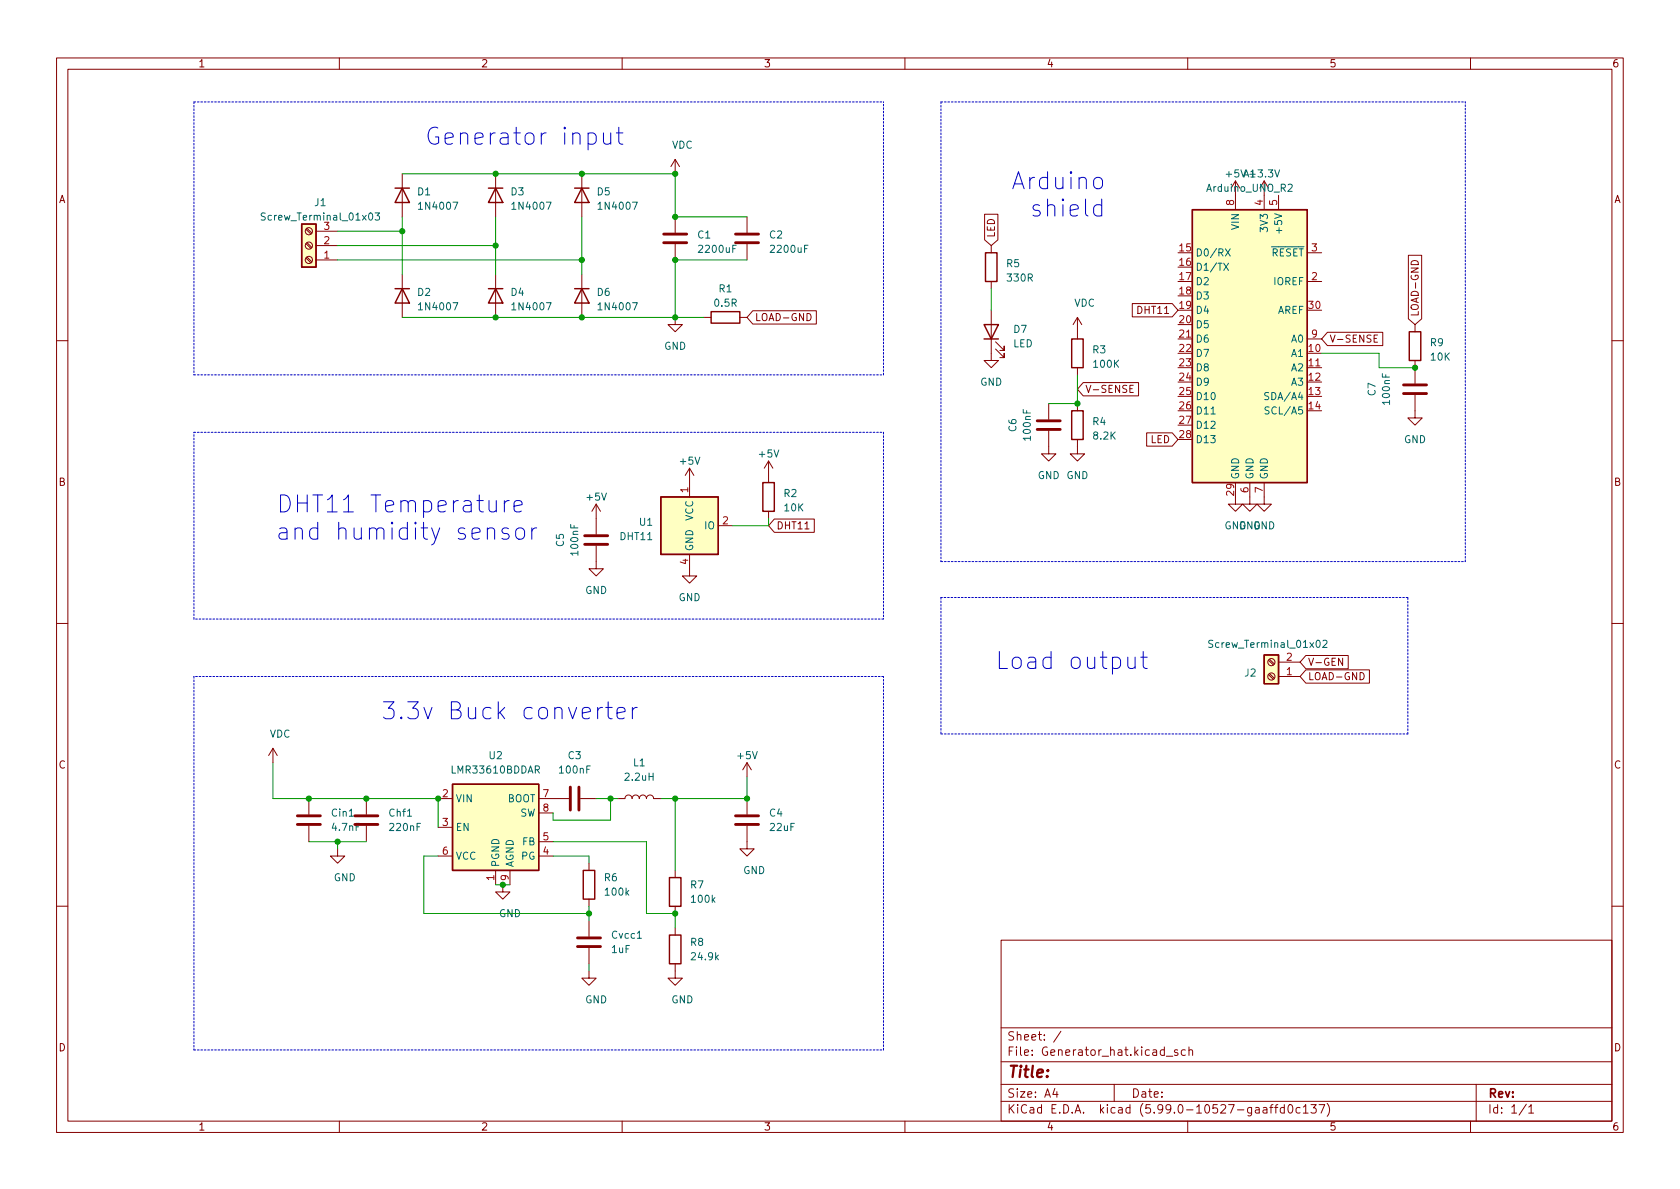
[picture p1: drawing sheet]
<svg xmlns="http://www.w3.org/2000/svg" width="297mm" height="210mm" viewBox="0 0 297 210" stroke-linecap="round" stroke-linejoin="round" font-family="sans-serif">
<g fill="none" stroke="#840000" stroke-width=".18">
<path d="M10 10.2h277v190.1h-277zM12 12.2h273v186.1h-273zM60 10.2v2M110 10.2v2M160 10.2v2M210 10.2v2M260 10.2v2M71.1 30.7v7.6M87.6 30.7v7.6M102.9 30.7v7.6M119.4 28.2v2.5M119.4 38.3v2.8"/>
<path d="M119.4 28.2l-.8 1.3M119.4 28.2l.7 1.3M132.1 38.3v2.8M174.1 37.9h2.3v4.5l-1.1 1-1.2-1zM218.4 34.5v2.6M223.5 34.5v2.6M226.1 34.5v2.6M54.1 40.6l.9 .8M54.1 43.1l.9 .8M54.1 45.6l.9 .9M54.3 40.4l.8 .8M54.3 42.9l.8 .9"/>
<path d="M54.3 45.5l.8 .8M55.9 46h3.8M55.9 43.4h3.8M55.9 40.9h3.8M71.1 48.5v7.6M87.6 48.5v7.6M102.9 48.5v7.6M119.4 56.1v1.3h1.2l-1.2 1.3-1.3-1.3h1.3M119.4 43.2v2.8M124.5 56.1h1.2M130.8 56.1h1.3M132.1 43.2v2.8"/>
<path d="M133.1 55h11.2v2.3h-11.2l-1-1.2zM142.7 55.4a.64 .64 0 0 1 .7 .7 .64 .64 0 0 1-.7 .6zM175.3 54.9v8.8h1.2l-1.2 1.3-1.3-1.3h1.3M175.3 43.4v1.3M175.3 49.8v1.2M190.5 56.1l-.8 1.3M190.5 56.1v3.8M190.5 56.1l.8 1.3M200.2 53.7h7.1l1 1.2-1 1.1h-7.1zM208.3 59.9h2.5M231.1 49.8h2.6M231.1 59.9h2.6"/>
<path d="M231.1 44.7h2.6M234.7 58.8h9.8v2.3h-9.8l-1-1.2zM243 59.8h.4M243.6 59.2h-.6v1.3h.6M249 45.1h2.4v11.3l-1.2 1-1.2-1zM249.7 46.2a.66 .66 0 0 1 .7-.1 .66 .66 0 0 1 .4 .7h-1.3zM250.2 57.4v1.3M10 60.2h2M176 61.7l1.5 1.5v-.7v.7h-.7M176 60.4l1.5 1.6v-.8v.8h-.7M185.4 76.2v4.1h1.3l-1.3 1.2-1.3-1.2h1.3M185.4 71.4v2.8"/>
<path d="M190.5 77.7v2.6h1.3l-1.3 1.2-1.3-1.2h1.3M190.5 65v1.3M190.5 71.4v1.2M191.5 67.7h9.8v2.3h-9.8l-1-1.2zM199.8 68.7h.4M200.4 68.1h-.6v1.3h.6M202.7 76.5h4.6l1 1.2-1 1.2h-4.6zM231.1 65h2.6M250.2 69.8v4.1h1.3l-1.3 1.3-1.3-1.3h1.3M250.2 63.7v4.1M285 60.2h2M105.4 96.5v4.1h1.3l-1.3 1.2-1.3-1.2h1.3"/>
<path d="M105.4 89.1l-.8 1.3M105.4 89.1v5.4M105.4 89.1l.8 1.3M121.9 98v3.8h1.3l-1.3 1.3-1.3-1.3h1.3M121.9 82.8v5.1M121.9 82.8l-.7 1.3M121.9 82.8l.8 1.3M127 93h2.5M135.9 81.5v3.8M135.9 90.4v1.3M135.9 81.5l-.8 1.3M135.9 81.5l.8 1.3"/>
<path d="M136.9 91.8h7.1v2.3h-7.1l-1-1.1zM218.4 87.9v1.2h1.3l-1.3 1.3-1.2-1.3h1.2M221 85.3v3.8h1.2l-1.2 1.3-1.3-1.3h1.3M223.5 85.3v3.8h1.3l-1.3 1.3-1.3-1.3h1.3M10 110.2h2M224.3 116.8l.8 .8M224.3 119.3l.8 .8M224.5 116.6l.8 .8M224.5 119.1l.8 .9M226.1 119.6h3.8M226.1 117.1h3.8M230.9 118.5h11.2v2.3h-11.2l-1-1.2z"/>
<path d="M230.9 115.9h7.5v2.4h-7.5l-1-1.2zM237.4 116.4v1.3l-.7-1.3v1.3M240.5 118.9a.64 .64 0 0 1 .7 .7 .64 .64 0 0 1-.7 .6zM285 110.2h2M48.3 132.3l-.8 1.3M48.3 132.3v2.6M48.3 132.3l.7 1.3M132.1 134.9l-.8 1.2M132.1 134.9v2.5M132.1 134.9l.7 1.2M54.6 141.2v2.8M54.6 146v2.8"/>
<path d="M59.7 150.1v1.3h1.3l-1.3 1.2-1.3-1.2h1.3M64.8 141.2v2.8M64.8 146v2.8M77.5 141.2h2.5M77.5 146.3h2.5M77.5 151.4h2.5M87.6 153.9v2.6M88.9 156.5v1.2h1.3l-1.3 1.3-1.3-1.3h1.3M90.2 153.9v2.6M95.2 141.2h5.4M95.2 151.4h2.6M95.2 148.8h2.6"/>
<path d="M95.2 143.8h2.6M102.6 141.2h2.8M104.1 152.6v1.3M104.1 159v1.3M109.2 141.2h1.3a.64 .64 0 0 1 .6-.6 .64 .64 0 0 1 .7 .6 .64 .64 0 0 1 .6-.6 .64 .64 0 0 1 .6 .6 .64 .64 0 0 1 .7-.6 .64 .64 0 0 1 .6 .6 .64 .64 0 0 1 .6-.6 .64 .64 0 0 1 .7 .6h1.2M119.4 153.9v1.3M132.1 146v4.1h1.2l-1.2 1.3-1.3-1.3h1.3M132.1 141.2v2.8M10 160.2h2M104.1 171.7v1.3h1.3l-1.3 1.2-1.2-1.2h1.2M104.1 162.8v2.8M104.1 167.6v2.8"/>
<path d="M119.4 170.4v2.6h1.2l-1.2 1.2-1.3-1.2h1.3M119.4 160.3v1.2M119.4 164.1v1.2M177 166.3h108v32h-108zM285 160.2h2M60 198.3v2M110 198.3v2M160 198.3v2M177 194.8h108M177 191.8h108M177 187.8h108M177 181.8h108"/>
<path d="M186.5 192.5l-.4 1h1M186.9 193v1M187.6 182.4l-1.3 1.9M197 191.8v3M206.2 186.8h1.2M208.2 185.7l-.3-.1-.3 .2 .1 .3 .5 .1v.4h-.6M209.6 185.7l-.5-.1-.2 .3v.4l.1 .3h.6M210 198.3v2M210.2 185.8l.2-.2 .4 .1 .1 .9M210.2 185.1v1.5M223.4 195.9h.5l.1 .9M224 196.2l-.5 .1a.29 .29 0 0 0-.2 .2 .29 .29 0 0 0 .2 .3h.5"/>
<path d="M224.5 195.8h.6M225.1 195.3l-.4 .2v1.3M225.4 195.8h.5M225.9 195.3l-.3 .2v1.3M227.1 195.9l-.5-.1-.2 .3v.4l.1 .3h.6M227.1 195.3v1.5M227.9 195.4l.2-.1a.81 .81 0 0 1 .6 .7 .81 .81 0 0 1-.3 .8h-.2a.81 .81 0 0 1-.6-.6 .81 .81 0 0 1 .3-.8zM229.9 195.9l-.5-.1-.3 .3v.4l.2 .3h.6M230.4 195.8l.5-.5v1.5M230.4 196.8h.9M231.8 195.3h.9l-.5 .6 .4 .1v.7l-.2 .1h-.4l-.2-.1M233.2 195.3h1l-.6 1.5"/>
<path d="M234.6 195.1a1.72 1.72 0 0 1 0 2.3M260 198.3v2M261 191.8v6.5M269.9 195.3l-1.3 1.9M270.3 195.8l.4-.5v1.5M270.3 196.8h.9"/>
<circle cx="54.6" cy="46" r=".63"/>
<circle cx="54.6" cy="40.9" r=".63"/>
<circle cx="54.6" cy="43.4" r=".63"/>
<circle cx="224.8" cy="119.6" r=".63"/>
<circle cx="224.8" cy="117.1" r=".63"/>
</g>
<g fill="none" stroke="#840000" stroke-width=".25">
<path d="M53.3 39.6h2.6v7.6h-2.6zM69.8 33.3h2.6M71.1 33.3l1.3 2.5h-2.6zM86.4 33.3h2.5M87.6 33.3l1.3 2.5h-2.5zM101.6 33.3h2.5M102.9 33.3l1.2 2.5h-2.5zM210.8 37.1h20.3v48.2h-20.3zM69.8 51h2.6M71.1 51l1.3 2.6h-2.6zM86.4 51h2.5M87.6 51l1.3 2.6h-2.5z"/>
<path d="M101.6 51h2.5M102.9 51l1.2 2.6h-2.5zM125.7 55.1h5.1v2h-5.1zM174 57.4h2.5l-1.2 2.5zM174 59.9h2.5M174.2 44.7h2.1v5.1h-2.1zM189.5 59.9h2v5.1h-2zM249.2 58.7h2v5h-2zM189.5 72.6h2v5.1h-2zM116.8 87.9h10.2v10.1h-10.2zM134.9 85.3h2v5.1h-2zM223.5 115.8h2.6v5.1h-2.6z"/>
<path d="M80 138.7h15.2v15.2h-15.2zM103.1 153.9h2.1v5.1h-2.1zM118.4 155.2h2v5.1h-2zM118.4 165.3h2v5.1h-2z"/>
</g>
<g fill="none" stroke="#840000" stroke-width=".51">
<path d="M117.3 42.9h4.1M117.3 41.4h4.1M130 42.9h4.1M130 41.4h4.1M183.4 75.9h4.1M183.4 74.4h4.1M248.2 69.6h4M248.2 68.1h4M103.4 96.3h4M103.4 94.7h4M100.8 139.2v4.1M102.4 139.2v4.1"/>
<path d="M52.6 145.8h4M52.6 144.3h4M62.7 145.8h4.1M62.7 144.3h4.1M130 145.8h4.1M130 144.3h4.1M102.1 167.4h4.1M102.1 165.9h4.1"/>
</g>
<g fill="#ffffc2" stroke="#ffffc2" stroke-width=".18">
<path d="M53.3 39.6h2.6v7.6h-2.6z"/>
<path d="M116.8 87.9h10.2v10.1h-10.2z"/>
<path d="M80 138.7h15.2v15.2h-15.2z"/>
<path d="M223.5 115.8h2.6v5.1h-2.6z"/>
<path d="M210.8 37.1h20.3v48.2h-20.3z"/>
</g>
<path d="M46.9 37.7h-.5l-.2 .1v.3l.6 .3 .1 .3-.2 .2h-.5M66.3 37.7h.8l-.4 .4 .3 .2v.5l-.1 .1-.6-.1M227.8 32.7l.4-.1 .3 .3-.8 .9h.8M216.4 46.5l.8 1.3M216.7 44l.8 1.3M217.2 46.5l-.8 1.3M217.5 44l-.8 1.3M214.1 73.2h.8M224.3 69.5l-.5-.1-.1 .1v.4l.5 .2 .1 .3-.2 .3-.5-.1M224.4 72l-.5-.1-.2 .2v.3l.6 .3 .1 .3-.3 .2h-.4M214.4 113.3l-.5-.1-.1 .1v.4l.5 .2 .1 .3-.2 .3-.5-.1M233.9 113.3l.5-.1 .2 .4-.8 .9h.8" fill="none" stroke="#006464" stroke-width=".18"/>
<g fill="none" stroke="#0000c2" stroke-width=".18">
<path d="M77.4 22.6a1.15 1.15 0 0 0-1.2 .1 1.15 1.15 0 0 0-.5 1.1 1.27 1.27 0 0 0 .3 1.3 1.27 1.27 0 0 0 1.4 .3l.2-.2v-1h-.6M109 23.5h1.1M109.4 22.5v2.6l.2 .3 .5 .1M49.5 93.5l.2-.1h.6l.3 .1 .1 .3v1.6M49.6 87.5h.7a1.64 1.64 0 0 1 .7 2.6l-.3 .3-.4 .1h-.7zM50.7 94.1l-.2 .1h-.8a.59 .59 0 0 0-.4 .6 .59 .59 0 0 0 .4 .6h.8l.2-.2M52.2 93.6a.74 .74 0 0 1 1.3 .2v1.6M52.2 93.4v2M52.6 87.5v3M52.6 88.9h1.7M94 93.4v2M94.9 93.4a.77 .77 0 0 0-.9 .5"/>
<path d="M176.7 115.2v3h1.4M201.7 116.2h1.1M202.1 115.2v2.6l.2 .3 .5 .1M67.8 124.1h1.9l-1 1.1a.81 .81 0 0 1 1 .6v.7l-.3 .5-.3 .1h-.9l-.4-.3M71 126.8l.1 .2-.1 .1-.2-.1 .2-.2v.3M111.8 125.1v2M112.7 125.1a.77 .77 0 0 0-.9 .6"/>
</g>
<g fill="none" stroke="#0000c2" stroke-width=".18" stroke-dasharray=".3 .3">
<path d="M34.3 18v48.3M34.3 18h121.9M166.4 18h92.7M166.4 18v81.3M34.3 66.3h121.9M34.3 76.4h121.9M156.2 76.4v33.1M156.2 66.3v-48.3M166.4 99.3h92.7M259.1 99.3v-81.3M34.3 119.6v66.1M34.3 109.5v-33.1"/>
<path d="M156.2 119.6h-121.9M156.2 109.5h-121.9M166.4 105.7v24.1M248.9 105.7h-82.5M166.4 129.8h82.5M248.9 129.8v-24.1M34.3 185.7h121.9M156.2 185.7v-66.1"/>
</g>
<g fill="none" stroke="#009600" stroke-width=".18">
<path d="M71.1 38.3v10.2M71.1 30.7h48.3v7.6h12.7M87.6 38.3v10.2M102.9 38.3v10.2M59.7 43.4h27.9M59.7 46h43.2M59.7 40.9h11.4M71.1 56.1h53.4M132.1 46h-12.7v10.1M175.3 51v3.9M190.5 66.3v5.1h-5.1M233.7 62.5h10.1v2.5h6.4"/>
<path d="M135.9 91.7v1.3h-6.4M48.3 134.9v6.3h29.2v5.1M132.1 137.4v3.8h-15.3M54.6 148.8h10.2M59.7 148.8v1.3M77.5 151.4h-2.6v10.1h29.2M87.6 156.5h2.6M97.8 148.8h16.5v12.7h5.1v2.6M97.8 151.4h6.3v1.2M105.4 141.2h3.8M107.9 141.2v3.8h-10.1v-1.2M119.4 141.2v12.7"/>
<path d="M104.1 160.3v2.5M104.1 170.4v1.3"/>
</g>
<g fill="#009600" stroke="#009600" stroke-width=".18">
<circle cx="87.6" cy="56.1" r=".46"/>
<circle cx="71.1" cy="40.9" r=".46"/>
<circle cx="87.6" cy="30.7" r=".46"/>
<circle cx="87.6" cy="43.4" r=".46"/>
<circle cx="119.4" cy="141.2" r=".46"/>
<circle cx="132.1" cy="141.2" r=".46"/>
<circle cx="119.4" cy="161.5" r=".46"/>
<circle cx="107.9" cy="141.2" r=".46"/>
<circle cx="102.9" cy="46" r=".46"/>
<circle cx="102.9" cy="56.1" r=".46"/>
<circle cx="119.4" cy="46" r=".46"/>
<circle cx="102.9" cy="30.7" r=".46"/>
<circle cx="119.4" cy="30.7" r=".46"/>
<circle cx="119.4" cy="38.3" r=".46"/>
<circle cx="119.4" cy="56.1" r=".46"/>
<circle cx="59.7" cy="148.8" r=".46"/>
<circle cx="64.8" cy="141.2" r=".46"/>
<circle cx="77.5" cy="141.2" r=".46"/>
<circle cx="54.6" cy="141.2" r=".46"/>
<circle cx="88.9" cy="156.5" r=".46"/>
<circle cx="104.1" cy="161.5" r=".46"/>
<circle cx="250.2" cy="65" r=".46"/>
<circle cx="190.5" cy="71.4" r=".46"/>
</g>
<g font-size="4.2" fill="#0000c2">
<text x="79.1" y="25.6">Generator input</text>
<text x="179.6" y="33.5">Arduino</text>
<text x="183.5" y="38.3">shield</text>
<text x="54.4" y="90.7">DHT11 Temperature</text>
<text x="54.4" y="95.5">and humidity sensor</text>
<text x="179.1" y="118.4">Load output</text>
<text x="73.3" y="127.2">3.3v Buck converter</text>
</g>
<text font-size="2.8" fill="#840000" x="178" y="190.6">Title:</text>
<g font-size="2.1" fill="#840000">
<text x="178" y="184">Sheet: /</text>
<text x="178" y="186.7">File: Generator_hat.kicad_sch</text>
<text x="178" y="196.9">KiCad E.D.A. kicad (5.99.0-10527-gaaffd0c137)</text>
<text x="178" y="194.1">Size: A4</text>
<text x="200" y="194.1">Date:</text>
<text x="263" y="194.1">Rev:</text>
<text x="263" y="196.9">Id: 1/1</text>
</g>
<g font-size="1.8" fill="#840000">
<text x="35" y="11.9">1</text>
<text x="85" y="11.9">2</text>
<text x="135" y="11.9">3</text>
<text x="185" y="11.9">4</text>
<text x="235" y="11.9">5</text>
<text x="285" y="11.9">6</text>
<text x="10.3" y="35.9">A</text>
<text x="285.3" y="35.9">A</text>
<text x="175.9" y="42.1" transform="rotate(-90 175.9 42.1)">LED</text>
<text x="133.4" y="56.8">LOAD-GND</text>
<text x="201.3" y="55.5">DHT11</text>
<text x="250.8" y="56.1" transform="rotate(-90 250.8 56.1)">LOAD-GND</text>
<text x="235" y="60.6">V-SENSE</text>
<text x="191.8" y="69.5">V-SENSE</text>
<text x="203.4" y="78.4">LED</text>
<text x="10.3" y="85.9">B</text>
<text x="285.3" y="85.9">B</text>
<text x="137.2" y="93.6">DHT11</text>
<text x="231.2" y="117.7">V-GEN</text>
<text x="231.2" y="120.3">LOAD-GND</text>
<text x="10.3" y="135.9">C</text>
<text x="285.3" y="135.9">C</text>
<text x="10.3" y="185.9">D</text>
<text x="285.3" y="185.9">D</text>
<text x="35" y="199.9">1</text>
<text x="85" y="199.9">2</text>
<text x="135" y="199.9">3</text>
<text x="185" y="199.9">4</text>
<text x="235" y="199.9">5</text>
<text x="285" y="199.9">6</text>
</g>
<g font-size="1.8" fill="#006464">
<text x="118.8" y="26.3">VDC</text>
<text x="73.8" y="34.5">D1</text>
<text x="90.4" y="34.5">D3</text>
<text x="105.6" y="34.5">D5</text>
<text x="213.5" y="33.9">Arduino_UNO_R2</text>
<text x="216.8" y="31.4">+5VA1</text>
<text x="221.2" y="31.4">+3.3V</text>
<text x="46.9" y="39">Screw_Terminal_01x03</text>
<text x="55.7" y="36.4">J1</text>
<text x="74.3" y="37.1">1N4007</text>
<text x="90.8" y="37.1">1N4007</text>
<text x="106.1" y="37.1">1N4007</text>
<text x="219.1" y="40.5" transform="rotate(-90 219.1 40.5)">VIN</text>
<text x="224.2" y="40.7" transform="rotate(-90 224.2 40.7)">3V3</text>
<text x="226.7" y="40.8" transform="rotate(-90 226.7 40.8)">+5V</text>
<text x="123.4" y="42.2">C1</text>
<text x="123.8" y="44.7">2200uF</text>
<text x="136.1" y="42.2">C2</text>
<text x="136.5" y="44.7">2200uF</text>
<text x="178" y="47.2">R5</text>
<text x="211.3" y="45.3">D0/RX</text>
<text x="211.3" y="47.9">D1/TX</text>
<text x="224.7" y="45.3">~RESET</text>
<text x="73.8" y="52.3">D2</text>
<text x="90.4" y="52.3">D4</text>
<text x="105.6" y="52.3">D6</text>
<text x="127.1" y="51.7">R1</text>
<text x="178.2" y="49.8">330R</text>
<text x="211.3" y="50.4">D2</text>
<text x="211.3" y="53">D3</text>
<text x="225.2" y="50.4">IOREF</text>
<text x="74.3" y="54.9">1N4007</text>
<text x="90.8" y="54.9">1N4007</text>
<text x="106.1" y="54.9">1N4007</text>
<text x="126.4" y="54.2">0.5R</text>
<text x="179.3" y="58.9">D7</text>
<text x="189.9" y="54.2">VDC</text>
<text x="211.3" y="55.5">D4</text>
<text x="211.3" y="58">D5</text>
<text x="225.8" y="55.5">AREF</text>
<text x="117.4" y="61.8">GND</text>
<text x="179.1" y="61.4">LED</text>
<text x="193.2" y="62.5">R3</text>
<text x="193.5" y="65">100K</text>
<text x="211.3" y="60.6">D6</text>
<text x="211.3" y="63.1">D7</text>
<text x="211.3" y="65.7">D8</text>
<text x="228.4" y="63.1">A1</text>
<text x="228.4" y="65.7">A2</text>
<text x="228.4" y="60.6">A0</text>
<text x="252.9" y="61.2">R9</text>
<text x="253" y="63.7">10K</text>
<text x="173.3" y="68.2">GND</text>
<text x="211.3" y="68.2">D9</text>
<text x="211.3" y="70.7">D10</text>
<text x="224.1" y="70.7">SDA/A4</text>
<text x="228.4" y="68.2">A3</text>
<text x="243.2" y="70" transform="rotate(-90 243.2 70)">C7</text>
<text x="245.7" y="71.4" transform="rotate(-90 245.7 71.4)">100nF</text>
<text x="179.7" y="76.3" transform="rotate(-90 179.7 76.3)">C6</text>
<text x="182.2" y="77.7" transform="rotate(-90 182.2 77.7)">100nF</text>
<text x="193.2" y="75.2">R4</text>
<text x="193.4" y="77.7">8.2K</text>
<text x="211.3" y="73.3">D11</text>
<text x="211.3" y="75.8">D12</text>
<text x="224.3" y="73.3">SCL/A5</text>
<text x="120.3" y="82.2">+5V</text>
<text x="134.3" y="80.9">+5V</text>
<text x="211.3" y="78.4">D13</text>
<text x="248.2" y="78.4">GND</text>
<text x="103.8" y="88.5">+5V</text>
<text x="138.6" y="87.9">R2</text>
<text x="183.5" y="84.7">GND GND</text>
<text x="219.1" y="84.8" transform="rotate(-90 219.1 84.8)">GND</text>
<text x="221.6" y="84.8" transform="rotate(-90 221.6 84.8)">GND</text>
<text x="224.2" y="84.8" transform="rotate(-90 224.2 84.8)">GND</text>
<text x="109.7" y="95.5">DHT11</text>
<text x="113.1" y="93">U1</text>
<text x="122.6" y="92.1" transform="rotate(-90 122.6 92.1)">VCC</text>
<text x="124.6" y="93.6">IO</text>
<text x="138.7" y="90.4">10K</text>
<text x="216.5" y="93.6">GND GND</text>
<text x="219" y="93.6">GND</text>
<text x="99.7" y="96.6" transform="rotate(-90 99.7 96.6)">C5</text>
<text x="102.2" y="98.1" transform="rotate(-90 102.2 98.1)">100nF</text>
<text x="122.6" y="97.5" transform="rotate(-90 122.6 97.5)">GND</text>
<text x="103.4" y="105">GND</text>
<text x="120" y="106.3">GND</text>
<text x="214.4" y="114.5">Screw_Terminal_01x02</text>
<text x="220.1" y="119.6">J2</text>
<text x="47.7" y="130.4">VDC</text>
<text x="80.1" y="136.8">LMR33610BDDAR</text>
<text x="86.5" y="134.2">U2</text>
<text x="99" y="136.8">100nF</text>
<text x="100.5" y="134.2">C3</text>
<text x="112" y="135.5">L1</text>
<text x="130.5" y="134.2">+5V</text>
<text x="80.5" y="141.9">VIN</text>
<text x="89.6" y="141.9">BOOT</text>
<text x="110.6" y="138">2.2uH</text>
<text x="58.7" y="144.4">Cin1</text>
<text x="58.8" y="146.9">4.7nF</text>
<text x="68.9" y="144.4">Chf1</text>
<text x="69" y="146.9">220nF</text>
<text x="80.5" y="146.9">EN</text>
<text x="91.9" y="144.4">SW</text>
<text x="92.4" y="149.5">FB</text>
<text x="136.1" y="144.4">C4</text>
<text x="136.2" y="146.9">22uF</text>
<text x="59" y="155.8">GND</text>
<text x="80.5" y="152">VCC</text>
<text x="88.3" y="153.4" transform="rotate(-90 88.3 153.4)">PGND</text>
<text x="90.8" y="153.4" transform="rotate(-90 90.8 153.4)">AGND</text>
<text x="92.2" y="152">PG</text>
<text x="106.9" y="155.8">R6</text>
<text x="131.4" y="154.6">GND</text>
<text x="107.1" y="158.4">100k</text>
<text x="122.1" y="157.1">R7</text>
<text x="122.4" y="159.6">100k</text>
<text x="88.2" y="162.2">GND</text>
<text x="108.2" y="166">Cvcc1</text>
<text x="122.1" y="167.3">R8</text>
<text x="108.2" y="168.5">1uF</text>
<text x="122.4" y="169.8">24.9k</text>
<text x="103.4" y="177.4">GND</text>
<text x="118.7" y="177.4">GND</text>
</g>
<g font-size="1.8" fill="#a90000">
<text x="57.3" y="40.6">3</text>
<text x="218.2" y="36.3" transform="rotate(-90 218.2 36.3)">8</text>
<text x="223.3" y="36.3" transform="rotate(-90 223.3 36.3)">4</text>
<text x="225.8" y="36.3" transform="rotate(-90 225.8 36.3)">5</text>
<text x="57.3" y="45.7">1</text>
<text x="57.3" y="43.2">2</text>
<text x="208.6" y="44.4">15</text>
<text x="208.6" y="47">16</text>
<text x="231.9" y="44.4">3</text>
<text x="208.6" y="49.5">17</text>
<text x="208.6" y="52.1">18</text>
<text x="231.9" y="49.5">2</text>
<text x="208.6" y="54.6">19</text>
<text x="208.6" y="57.1">20</text>
<text x="208.6" y="59.7">21</text>
<text x="231.4" y="54.6">30</text>
<text x="231.9" y="59.7">9</text>
<text x="208.6" y="62.2">22</text>
<text x="208.6" y="64.8">23</text>
<text x="231.4" y="62.2">10</text>
<text x="231.4" y="64.8">11</text>
<text x="208.6" y="67.3">24</text>
<text x="208.6" y="69.8">25</text>
<text x="231.4" y="67.3">12</text>
<text x="231.4" y="69.8">13</text>
<text x="208.6" y="72.4">26</text>
<text x="208.6" y="74.9">27</text>
<text x="208.6" y="77.5">28</text>
<text x="231.4" y="72.4">14</text>
<text x="121.7" y="87.1" transform="rotate(-90 121.7 87.1)">1</text>
<text x="218.2" y="87.6" transform="rotate(-90 218.2 87.6)">29</text>
<text x="220.7" y="87.1" transform="rotate(-90 220.7 87.1)">6</text>
<text x="223.3" y="87.1" transform="rotate(-90 223.3 87.1)">7</text>
<text x="127.8" y="92.7">2</text>
<text x="121.7" y="99.8" transform="rotate(-90 121.7 99.8)">4</text>
<text x="227.5" y="119.4">1</text>
<text x="227.5" y="116.8">2</text>
<text x="78.2" y="141">2</text>
<text x="96" y="141">7</text>
<text x="96" y="143.5">8</text>
<text x="78.2" y="146">3</text>
<text x="96" y="148.6">5</text>
<text x="78.2" y="151.1">6</text>
<text x="87.4" y="155.7" transform="rotate(-90 87.4 155.7)">1</text>
<text x="89.9" y="155.7" transform="rotate(-90 89.9 155.7)">9</text>
<text x="96" y="151.1">4</text>
</g>
</svg>
